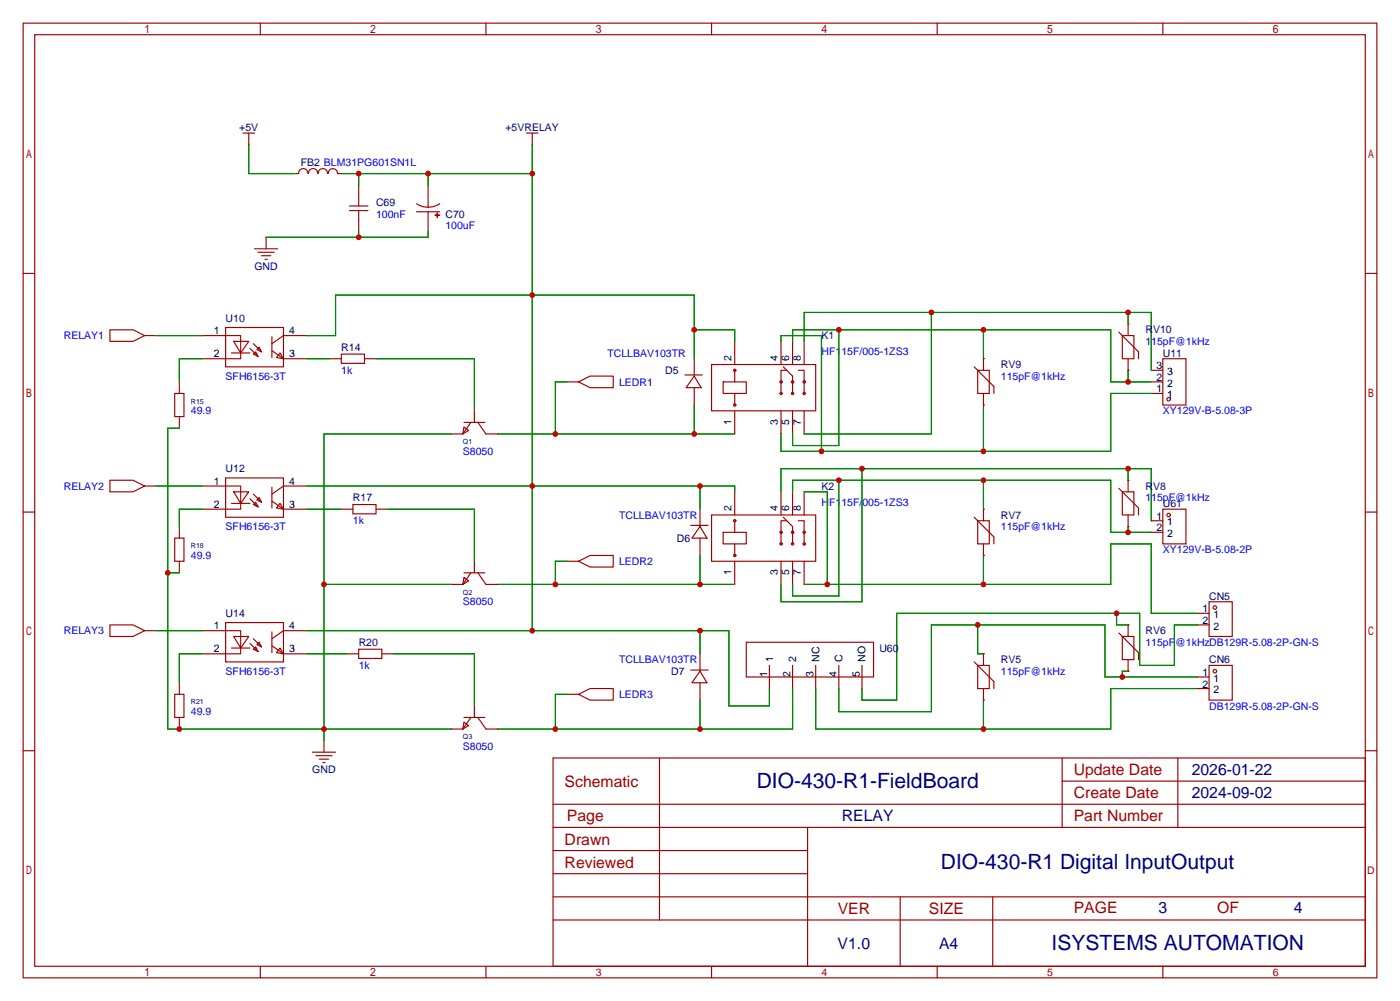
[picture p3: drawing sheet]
<svg xmlns="http://www.w3.org/2000/svg" width="307mm" height="220mm" viewBox="0 0 307 220" stroke-linecap="round" stroke-linejoin="round" font-family="sans-serif">
<g fill="none" stroke="#a10000" stroke-width=".25">
<path d="M5.1 5.1h297.2v209.5h-297.2zM7.6 7.6h292.1v204.5h-292.1zM57.1 5.1v2.5M106.7 5.1v2.5M156.2 5.1v2.5M205.7 5.1v2.5M255.3 5.1v2.5M53.3 29.2h2.6M54.6 29.2v2.6M64.8 38.1h.7M65.6 38.1a1.01 1.01 0 0 1 1-1.1 1.01 1.01 0 0 1 1 1.1M67.7 38.1a1.01 1.01 0 0 1 1-1.1 1.01 1.01 0 0 1 1 1.1"/>
<path d="M69.9 38.1a1.01 1.01 0 0 1 1-1.1 1.01 1.01 0 0 1 1 1.1M72.1 38.1a1.01 1.01 0 0 1 1-1.1 1.01 1.01 0 0 1 1 1.1M74.2 38.1h.7M115.6 29.2h2.5M116.8 29.2v2.6M55.9 54.6h5.1M56.6 55.4h3.6M57.4 56.1h2M58.2 56.9h.5M58.4 52.1v2.5M76.7 46.2h4.1M76.7 45.2h4.1"/>
<path d="M78.7 40.6v4.6M78.7 46.2v4.6M91.4 44.7l1 .5 1.6 .3M91.4 46.5h5.1M94 40.6v4.9M94 46.5v4.3M95.5 47.2h1zM96 46.7v1.1zM96.5 44.7l-1.4 .7-1.1 .1M5.1 60h2.5M24.1 72.4h5.1l2.5 1.3-2.5 1.2h-5.1zM31.7 73.7h2.6"/>
<path d="M44.4 73.7h8.4v5h-8.4M49.5 71.9h12.7v8.6h-12.7zM50.8 77.5h4.1M51.3 74.9h3.3l-1.8 2.6zM54.9 76.5l1.7 1.7M55.6 77.7l.5-.5 .5 1zM55.6 75.4l1.8 1.8M56.4 76.7l.5-.5 .5 1zM59.7 77l2.5 1.7M59.7 73.9v4.6M61.5 77.5l.7 1.2-1.5-.2zM62.2 78.7h5.1"/>
<path d="M67.3 73.7h-5.1l-2.5 1.7M72.4 78.7h2.5M74.9 77.7h5.1v2.1h-5.1zM80 78.7h2.5M152.4 78.7v3.8M161.3 74.9v5.1M171.4 74.9v5.1M174 74.9v5.1M176.5 74.9v5.1M215.9 78.7h.1M215.9 78.7v2.6M245.6 72.9l4.3 4.3v1.5"/>
<path d="M246.4 73.7h2.5v5h-2.5zM247.6 71.1h.1M247.6 71.1v2.6M247.6 78.7v2.6M255.3 78.7h5v10.2h-5zM299.7 60h2.6M38.4 86.4h2v5h-2zM39.4 83.8v2.6M39.4 91.4v2.6M99.1 95.2h2.5M101.9 93.7l1 .8-1.3 .7zM101.9 92.7h4.5"/>
<path d="M103.4 92.7l-1.8 2.5M104.1 90.2v2.5M104.9 92.7l1.8 2.5h2.5M124.5 83.8h2.5M127 83.8l2.5-1.3h5.1v2.6h-5.1zM150.4 82.3h3.8M152.4 82.5l1.5 2.6h-3.3zM152.4 85.1v3.8M156.2 80h22.9v10.2h-22.9zM158.7 83.8h5.1v2.6h-5.1zM161.3 81.3v2.5M161.3 86.4v2.5"/>
<path d="M161.3 90.2v5M171.4 90.2v5M172 80.5l2 2v3.9M172.7 81.3h-1.3v5.1M174 90.2v5M175.3 81.3h1.2v5.3M176.5 90.2v5M213.9 80.5l4.3 4.3v1.6M214.6 81.3h2.6v5.1h-2.6zM215.9 88.9h.1M215.9 86.4v2.5M247.6 81.3h.1"/>
<path d="M252.7 86.4h2.6M252.7 83.8h2.6M252.7 81.3h2.6M5.1 112.4h2.5M24.1 105.4h5.1l2.5 1.3-2.5 1.2h-5.1zM31.7 106.7h2.6M38.4 118.1h2v5.1h-2zM39.4 115.6v2.5M44.4 106.7h8.4v5.1h-8.4M49.5 104.9h12.7v8.6h-12.7zM50.8 110.5h4.1M51.3 107.9h3.3l-1.8 2.6z"/>
<path d="M54.9 109.5l1.7 1.8M55.6 110.7l.5-.5 .5 1.1zM55.6 108.5l1.8 1.7M56.4 109.7l.5-.5 .5 1zM59.7 106.9v4.6M59.7 110l2.5 1.8M61.5 110.5l.7 1.3-1.5-.3zM62.2 111.8h5.1M67.3 106.7h-5.1l-2.5 1.8M74.9 111.8h2.6M77.5 110.7h5v2.1h-5zM82.5 111.8h2.6"/>
<path d="M151.6 115.3h3.8M153.7 115.6l1.5 2.5h-3.3zM153.7 111.8v3.8M153.7 118.1v3.8M156.2 113h22.9v10.2h-22.9zM158.7 116.8h5.1v2.6h-5.1zM161.3 107.9v5.1M161.3 114.3v2.5M161.3 119.4v2.5M171.4 107.9v5.1M172 113.5l2 2.1v3.8M172.7 114.3h-1.3v5.1"/>
<path d="M174 107.9v5.1M175.3 114.3h1.2v5.3M176.5 107.9v5.1M213.9 113.5l4.3 4.4v1.5M214.6 114.3h2.6v5.1h-2.6zM215.9 111.8h.1M215.9 111.8v2.5M215.9 119.4v2.5M245.6 107.2l4.3 4.3v1.5M246.4 107.9h2.5v5.1h-2.5zM247.6 115.6h.1M247.6 105.4h.1"/>
<path d="M247.6 105.4v2.5M247.6 113v2.6M252.7 114.3h2.6M252.7 116.8h2.6M255.3 111.8h5v7.6h-5zM299.7 112.4h2.6M24.1 137.2h5.1l2.5 1.2-2.5 1.3h-5.1zM31.7 138.4h2.6M39.4 123.2v2.5M44.4 138.4h8.4v5.1h-8.4M49.5 136.7h12.7v8.6h-12.7zM51.3 139.7h3.3l-1.8 2.5z"/>
<path d="M59.7 138.7v4.6M67.3 138.4h-5.1l-2.5 1.8M99.1 128.3h2.5M101.9 126.7l1 .8-1.3 .8zM101.9 125.7h4.5M103.4 125.7l-1.8 2.6M104.1 123.2v2.5M104.9 125.7l1.8 2.6h2.5M124.5 123.2h2.5M127 123.2l2.5-1.3h5.1v2.6h-5.1zM161.3 123.2v5.1M171.4 123.2v5.1"/>
<path d="M174 123.2v5.1M176.5 123.2v5.1M215.9 121.9h.1M245.6 138.9l4.3 4.4v1.5M246.4 139.7h2.5v5.1h-2.5zM247.6 137.2h.1M247.6 137.2v2.5M262.9 134.6h2.5M262.9 137.2h2.5M265.4 132.1h5.1v7.6h-5.1zM38.4 152.4h2v5.1h-2zM39.4 149.9v2.5"/>
<path d="M39.4 157.5v2.5M50.8 142.2h4.1M54.9 141.2l1.7 1.8M55.6 142.5l.5-.5 .5 1zM55.6 140.2l1.8 1.8M56.4 141.5l.5-.5 .5 1zM59.7 141.7l2.5 1.8M61.5 142.2l.7 1.3-1.5-.2zM62.2 143.5h5.1M76.2 143.5h2.5M78.7 142.5h5.1v2h-5.1zM83.8 143.5h2.6"/>
<path d="M101.9 158.5l1 .8-1.3 .7zM101.9 157.5h4.5M103.4 157.5l-1.8 2.5M104.1 154.9v2.6M104.9 157.5l1.8 2.5h2.5M124.5 152.4h2.5M127 152.4l2.5-1.3h5.1v2.6h-5.1zM151.6 147.1h3.8M153.7 147.3l1.5 2.6h-3.3zM153.7 143.5v3.8M153.7 149.9v3.8M163.8 141h28v7.6h-28z"/>
<path d="M168.9 146v5.1M174 146v5.1M179.1 146v5.1M184.1 146v5.1M189.2 146v5.1M213.9 145.3l4.3 4.3v1.5M214.6 146h2.6v5.1h-2.6zM215.9 153.7h.1M215.9 143.5h.1M215.9 143.5v2.5M215.9 151.1v2.6M247.6 147.3h.1"/>
<path d="M247.6 144.8v2.5M262.9 148.6h2.5M262.9 151.1h2.5M265.4 146h5.1v7.7h-5.1zM5.1 164.8h2.5M68.6 165.1h5.1M69.3 165.9h3.6M70.1 166.6h2M70.9 167.4h.5M71.1 162.6v2.5M99.1 160h2.5M121.4 166.4h178.3v45.7h-178.3z"/>
<path d="M121.4 176.5h178.3M144.8 166.4v35.5M233.2 166.4v15.2M233.2 171.4h66.5M258.6 166.4v15.2M299.7 164.8h2.6M121.4 186.7h55.9M121.4 181.6h178.3M121.4 196.8h178.3M121.4 191.8h55.9M177.3 181.6v30.5M197.6 196.8v15.3"/>
<path d="M217.9 196.8v15.3M57.1 212.1v2.5M106.7 212.1v2.5M121.4 201.9h178.3M156.2 212.1v2.5M205.7 212.1v2.5M255.3 212.1v2.5"/>
<circle cx="161.3" cy="88.9" r=".25"/>
<circle cx="161.3" cy="81.3" r=".25"/>
<circle cx="171.4" cy="83.8" r=".25"/>
<circle cx="171.4" cy="86.4" r=".25"/>
<circle cx="174" cy="83.8" r=".25"/>
<circle cx="174" cy="86.4" r=".25"/>
<circle cx="176.5" cy="83.8" r=".25"/>
<circle cx="176.5" cy="86.4" r=".25"/>
<circle cx="256.5" cy="87.6" r=".38"/>
<circle cx="161.3" cy="114.3" r=".25"/>
<circle cx="171.4" cy="116.8" r=".25"/>
<circle cx="171.4" cy="119.4" r=".25"/>
<circle cx="174" cy="116.8" r=".25"/>
<circle cx="174" cy="119.4" r=".25"/>
<circle cx="176.5" cy="116.8" r=".25"/>
<circle cx="176.5" cy="119.4" r=".25"/>
<circle cx="256.5" cy="113" r=".38"/>
<circle cx="161.3" cy="121.9" r=".25"/>
<circle cx="266.7" cy="133.3" r=".38"/>
<circle cx="266.7" cy="147.3" r=".38"/>
</g>
<g fill="none" stroke="#008700" stroke-width=".25">
<path d="M54.6 31.8v6.3h10.2M74.9 38.1h41.9M78.7 38.1v2.5M94 38.1v2.5M116.8 31.8v106.6M78.7 50.8v1.3M94 50.8v1.3h-35.6M34.3 73.7h10.1M44.4 78.7h-5v5.1M67.3 73.7h6.4v-8.9h78.7v13.9M67.3 78.7h5.1M82.5 78.7h21.6v11.5"/>
<path d="M152.4 72.4h8.9v2.5M171.4 74.9v-1.2h8.9v25.4M174 74.9v-2.5h69.8v11.4h8.9M176.5 74.9v-6.3h76.2v12.7M184.1 72.4v25.4h-10.1v-2.6M204.5 68.6v26.6h-28M215.9 72.4v6.3M247.6 68.6v2.5M39.4 94h-2.6v66h62.3M99.1 95.2h-28v67.4M109.2 95.2h52.1M124.5 83.8h-2.6v11.4"/>
<path d="M152.4 88.9v6.3M215.9 88.9v10.2M247.6 81.3v2.5M252.7 86.4h-8.9v12.7h-72.4v-3.9M34.3 106.7h10.1M44.4 111.8h-5v3.8M67.3 106.7h94v1.2M67.3 111.8h7.6M85.1 111.8h19v11.4M153.7 106.7v5.1M171.4 107.9v-5h81.3v11.4M174 107.9v-2.5h69.8v11.4h8.9"/>
<path d="M176.5 107.9h5.1v20.4M184.1 105.4v25.4h-10.1v-2.5M189.2 102.9v29.2h-17.8v-3.8M215.9 105.4v6.4M247.6 102.9v2.5M247.6 115.6v1.2M34.3 138.4h10.1M36.8 125.7h2.6M67.3 138.4h92.7v16.5h8.9v-3.8M71.1 128.3h28M109.2 128.3h52.1M124.5 123.2h-2.6v5.1"/>
<path d="M153.7 121.9v6.4M153.7 138.4v5.1M176.5 128.3h67.3v-8.9h8.9v15.2h10.2M214.6 137.2v6.3h1.3M215.9 121.9v6.4M245.1 134.6v2.6h2.5M262.9 137.2h-5.1v8.8h-7.6v-11.4h-53.4v19.1h-7.6v-2.6M44.4 143.5h-5v6.4M67.3 143.5h8.9M86.4 143.5h17.7v11.4M124.5 152.4h-2.6v7.6M153.7 153.7v6.3"/>
<path d="M174 151.1v8.9h-64.8M179.1 151.1v8.9h64.7v-8.9h19.1M215.9 153.7v6.3M247.6 147.3h-1.2v1.3M262.9 148.6h-20.3v-11.4h-38.1v19h-20.4v-5.1"/>
</g>
<g fill="#c00">
<circle cx="116.8" cy="64.8" r=".63"/>
<circle cx="152.4" cy="72.4" r=".63"/>
<circle cx="116.8" cy="106.7" r=".63"/>
<circle cx="153.7" cy="106.7" r=".63"/>
<circle cx="116.8" cy="138.4" r=".63"/>
<circle cx="153.7" cy="138.4" r=".63"/>
<circle cx="116.8" cy="38.1" r=".63"/>
<circle cx="94" cy="38.1" r=".63"/>
<circle cx="78.7" cy="38.1" r=".63"/>
<circle cx="152.4" cy="95.2" r=".63"/>
<circle cx="121.9" cy="95.2" r=".63"/>
<circle cx="153.7" cy="128.3" r=".63"/>
<circle cx="121.9" cy="128.3" r=".63"/>
<circle cx="153.7" cy="160" r=".63"/>
<circle cx="121.9" cy="160" r=".63"/>
<circle cx="71.1" cy="128.3" r=".63"/>
<circle cx="71.1" cy="160" r=".63"/>
<circle cx="39.4" cy="160" r=".63"/>
<circle cx="36.8" cy="125.7" r=".63"/>
<circle cx="184.2" cy="72.4" r=".63"/>
<circle cx="215.9" cy="72.4" r=".63"/>
<circle cx="247.7" cy="83.8" r=".63"/>
<circle cx="180.3" cy="99.1" r=".63"/>
<circle cx="215.9" cy="99.1" r=".63"/>
<circle cx="247.7" cy="68.6" r=".63"/>
<circle cx="204.5" cy="68.6" r=".63"/>
<circle cx="189.2" cy="102.9" r=".63"/>
<circle cx="247.7" cy="102.9" r=".63"/>
<circle cx="247.7" cy="116.8" r=".63"/>
<circle cx="215.9" cy="105.4" r=".63"/>
<circle cx="184.2" cy="105.4" r=".63"/>
<circle cx="181.6" cy="128.3" r=".63"/>
<circle cx="215.9" cy="128.3" r=".63"/>
<circle cx="215.9" cy="160" r=".63"/>
<circle cx="246.4" cy="148.6" r=".63"/>
<circle cx="214.6" cy="137.2" r=".63"/>
<circle cx="245.1" cy="134.6" r=".63"/>
<circle cx="78.7" cy="52.1" r=".63"/>
</g>
<g font-size="4.6" fill="#000080">
<text x="166.1" y="173.1">DIO-430-R1-FieldBoard</text>
<text x="206.5" y="190.8">DIO-430-R1 Digital InputOutput</text>
<text x="230.9" y="208.6">ISYSTEMS AUTOMATION</text>
</g>
<g font-size="3.5" fill="#a00000">
<text x="124" y="172.7">Schematic</text>
<text x="235.7" y="170.1">Update Date</text>
<text x="235.7" y="175.2">Create Date</text>
<text x="124" y="185.4">Drawn</text>
<text x="124.5" y="180.3">Page</text>
<text x="235.7" y="180.3">Part Number</text>
<text x="124" y="190.4">Reviewed</text>
<text x="183.9" y="200.6">VER</text>
<text x="203.9" y="200.6">SIZE</text>
<text x="235.7" y="200.3">PAGE</text>
<text x="267.2" y="200.3">OF</text>
</g>
<g font-size="3.5" fill="#000080">
<text x="261.6" y="170.1">2026-01-22</text>
<text x="261.6" y="175.2">2024-09-02</text>
<text x="184.8" y="180.3">RELAY</text>
<text x="254.3" y="200.3">3</text>
<text x="284" y="200.3">4</text>
<text x="183.9" y="208.2">V1.0</text>
<text x="206.2" y="208.2">A4</text>
</g>
<g font-size="2.3" fill="#000080">
<text x="52.5" y="28.7">+5V</text>
<text x="111" y="28.7">+5VRELAY</text>
<text x="66" y="36.4">FB2 BLM31PG601SN1L</text>
<text x="82.5" y="45.3">C69</text>
<text x="97.8" y="47.8">C70</text>
<text x="55.9" y="59.2">GND</text>
<text x="49.5" y="70.7">U10</text>
<text x="74.9" y="77">R14</text>
<text x="180.3" y="74.5">K1</text>
<text x="251.5" y="73.2">RV10</text>
<text x="146" y="82.1">D5</text>
<text x="219.7" y="80.8">RV9</text>
<text x="255.3" y="78.3">U11</text>
<text x="49.5" y="103.7">U12</text>
<text x="180.3" y="107.5">K2</text>
<text x="251.5" y="107.5">RV8</text>
<text x="77.5" y="110">R17</text>
<text x="219.7" y="113.8">RV7</text>
<text x="255.3" y="111.3">U61</text>
<text x="148.6" y="118.9">D6</text>
<text x="265.4" y="131.6">CN5</text>
<text x="49.5" y="135.4">U14</text>
<text x="78.7" y="141.8">R20</text>
<text x="193" y="143">U60</text>
<text x="251.5" y="139.2">RV6</text>
<text x="147.3" y="148.1">D7</text>
<text x="219.7" y="145.6">RV5</text>
<text x="265.4" y="145.6">CN6</text>
<text x="68.6" y="169.7">GND</text>
</g>
<g font-size="2.3" fill="#00f">
<text x="82.5" y="47.8">100nF</text>
<text x="97.8" y="50.3">100uF</text>
<text x="14" y="74.5">RELAY1</text>
<text x="251.5" y="75.7">115pF@1kHz</text>
<text x="49.5" y="83.4">SFH6156-3T</text>
<text x="74.9" y="82.1">1k</text>
<text x="133.3" y="78.3">TCLLBAV103TR</text>
<text x="180.3" y="78">HF115F/005-1ZS3</text>
<text x="219.7" y="83.4">115pF@1kHz</text>
<text x="135.9" y="84.6">LEDR1</text>
<text x="41.9" y="91">49.9</text>
<text x="255.3" y="91">XY129V-B-5.08-3P</text>
<text x="101.6" y="99.9">S8050</text>
<text x="14" y="107.5">RELAY2</text>
<text x="135.9" y="113.8">TCLLBAV103TR</text>
<text x="180.3" y="111">HF115F/005-1ZS3</text>
<text x="251.5" y="110">115pF@1kHz</text>
<text x="49.5" y="116.4">SFH6156-3T</text>
<text x="77.5" y="115.1">1k</text>
<text x="219.7" y="116.4">115pF@1kHz</text>
<text x="41.9" y="122.7">49.9</text>
<text x="135.9" y="124">LEDR2</text>
<text x="255.3" y="121.5">XY129V-B-5.08-2P</text>
<text x="101.6" y="132.9">S8050</text>
<text x="14" y="139.2">RELAY3</text>
<text x="251.5" y="141.8">115pF@1kHzDB129R-5.08-2P-GN-S</text>
<text x="49.5" y="148.1">SFH6156-3T</text>
<text x="78.7" y="146.9">1k</text>
<text x="135.9" y="145.6">TCLLBAV103TR</text>
<text x="219.7" y="148.1">115pF@1kHz</text>
<text x="135.9" y="153.2">LEDR3</text>
<text x="265.4" y="155.7">DB129R-5.08-2P-GN-S</text>
<text x="41.9" y="157">49.9</text>
<text x="101.6" y="164.6">S8050</text>
</g>
<g font-size="2.3">
<text x="47" y="73.3">1</text>
<text x="63.5" y="73.3">4</text>
<text x="47" y="78.4">2</text>
<text x="63.5" y="78.4">3</text>
<text x="160.6" y="79.2" transform="rotate(-90 160.6 79.2)">2</text>
<text x="170.7" y="79.2" transform="rotate(-90 170.7 79.2)">4</text>
<text x="173.3" y="79.2" transform="rotate(-90 173.3 79.2)">6</text>
<text x="175.8" y="79.2" transform="rotate(-90 175.8 79.2)">8</text>
<text x="253.9" y="83.6">2</text>
<text x="253.9" y="81.1">3</text>
<text x="256.2" y="82.3">3</text>
<text x="253.9" y="86.1">1</text>
<text x="256.2" y="87.4">1</text>
<text x="256.2" y="84.9">2</text>
<text x="160.6" y="93.2" transform="rotate(-90 160.6 93.2)">1</text>
<text x="170.7" y="93.2" transform="rotate(-90 170.7 93.2)">3</text>
<text x="173.3" y="93.2" transform="rotate(-90 173.3 93.2)">5</text>
<text x="175.8" y="93.2" transform="rotate(-90 175.8 93.2)">7</text>
<text x="47" y="106.3">1</text>
<text x="63.5" y="106.3">4</text>
<text x="47" y="111.4">2</text>
<text x="63.5" y="111.4">3</text>
<text x="160.6" y="112.2" transform="rotate(-90 160.6 112.2)">2</text>
<text x="170.7" y="112.2" transform="rotate(-90 170.7 112.2)">4</text>
<text x="173.3" y="112.2" transform="rotate(-90 173.3 112.2)">6</text>
<text x="175.8" y="112.2" transform="rotate(-90 175.8 112.2)">8</text>
<text x="253.9" y="114.1">1</text>
<text x="253.9" y="116.6">2</text>
<text x="256.2" y="115.3">1</text>
<text x="256.2" y="117.9">2</text>
<text x="160.6" y="126.2" transform="rotate(-90 160.6 126.2)">1</text>
<text x="170.7" y="126.2" transform="rotate(-90 170.7 126.2)">3</text>
<text x="173.3" y="126.2" transform="rotate(-90 173.3 126.2)">5</text>
<text x="175.8" y="126.2" transform="rotate(-90 175.8 126.2)">7</text>
<text x="264" y="134.4">1</text>
<text x="264" y="136.9">2</text>
<text x="266.4" y="135.7">1</text>
<text x="47" y="138.1">1</text>
<text x="47" y="143.2">2</text>
<text x="63.5" y="143.2">3</text>
<text x="63.5" y="138.1">4</text>
<text x="266.4" y="138.2">2</text>
<text x="168.4" y="148.6" transform="rotate(-90 168.4 148.6)">1</text>
<text x="169.7" y="145.3" transform="rotate(-90 169.7 145.3)">1</text>
<text x="173.5" y="148.6" transform="rotate(-90 173.5 148.6)">2</text>
<text x="174.8" y="145.3" transform="rotate(-90 174.8 145.3)">2</text>
<text x="178.6" y="148.6" transform="rotate(-90 178.6 148.6)">3</text>
<text x="179.9" y="145.3" transform="rotate(-90 179.9 145.3)">NC</text>
<text x="183.7" y="148.6" transform="rotate(-90 183.7 148.6)">4</text>
<text x="185" y="145.3" transform="rotate(-90 185 145.3)">C</text>
<text x="188.8" y="148.6" transform="rotate(-90 188.8 148.6)">5</text>
<text x="190" y="145.3" transform="rotate(-90 190 145.3)">NO</text>
<text x="264" y="148.4">1</text>
<text x="266.4" y="149.6">1</text>
<text x="264" y="150.9">2</text>
<text x="266.4" y="152.2">2</text>
</g>
<g font-size="2.3" fill="#a00000">
<text x="300.2" y="191.8">D</text>
<text x="130.8" y="214.2">3</text>
<text x="180.3" y="214.2">4</text>
<text x="229.9" y="214.2">5</text>
<text x="279.4" y="214.2">6</text>
</g>
<g font-size="1.6" fill="#000080">
<text x="41.9" y="88.6">R15</text>
<text x="101.6" y="97.5">Q1</text>
<text x="41.9" y="120.3">R18</text>
<text x="101.6" y="130.5">Q2</text>
<text x="41.9" y="154.6">R21</text>
<text x="101.6" y="162.2">Q3</text>
</g>
</svg>
